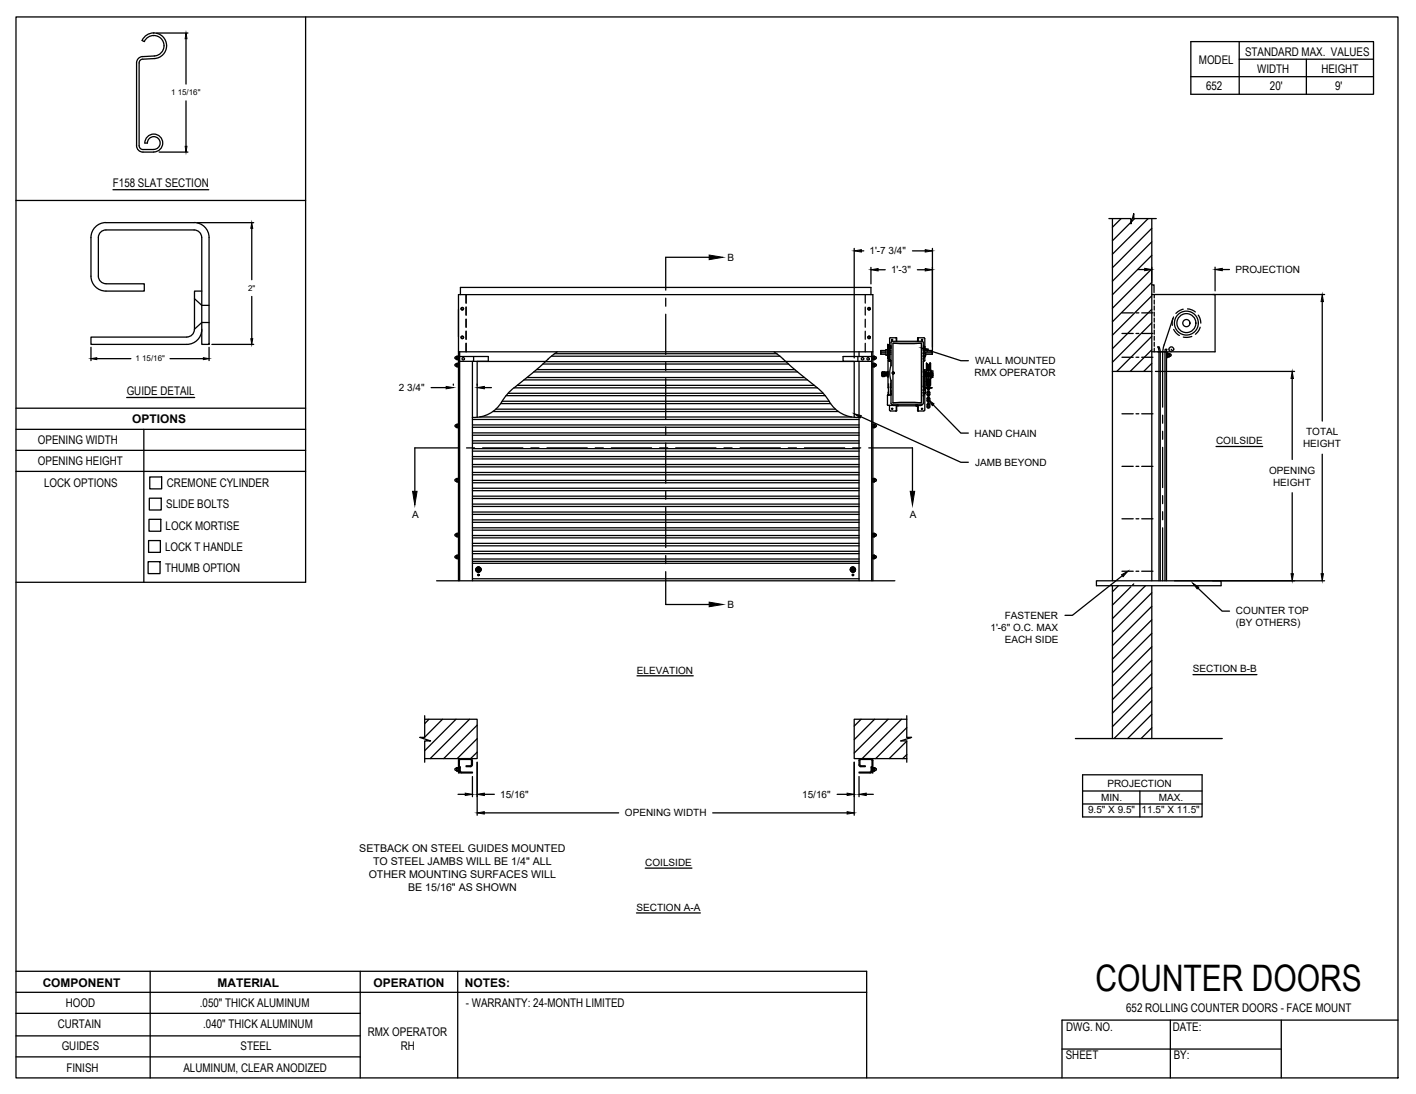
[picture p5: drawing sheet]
<svg xmlns="http://www.w3.org/2000/svg" width="279mm" height="216mm" viewBox="0 0 279 216" stroke-linecap="round" stroke-linejoin="round" font-family="sans-serif">
<!-- layer: ANNOTATIONS -->
<g fill="none" stroke="#000" stroke-width=".25">
<path d="M30.9 6.5h6.2M36.7 7.6v9M36.7 19.9v9M31.4 30h5.7M38.9 43.9h11.2M49.7 45.1v10.1M49.7 58.5v8.3M168.6 49v21.6M170 49.5h.4M171.9 52.8v3.2M173.3 53.2h1.4M180 49.5h2.6"/>
<path d="M181 53.2h1.6M184 49v20.2M224.5 53.2h1.4M227.3 52.7v2.8M239.3 58.1h22.1M239.8 52.7v4.7M241.2 53.2h1.4M260.9 59.5v23.6M17.9 68.5v2.7M19.1 70.8h6.7M33.5 70.8h6.6M41.3 68.5v2.7"/>
<path d="M41.8 68h8.3M85.1 76.5h2.9M89.5 75.8v.2M94.1 75.8v.2M95.6 76.5h1.4M183.1 69.1l6.5 2.1h1.5M184.1 79.9l5.5 5.6h1.5M228 73.3h27.4M255 74.7v16M169.8 82.2l19.8 9h1.5M239.9 88.1h9.3M255 97.2v16"/>
<path d="M260.9 89.6v23.6M221.4 113.6l-9.8 7.8h-1.5M231.8 114.6h29.6M236.4 116.1l4.8 4.5h1.4M125.7 133.4h11.1M235.4 133.1h12.6M90.4 156.8h1.4M93.2 153.2v4M94.1 150.4v10.5M95.6 156.8h1.9M165.2 156.8h2M168.6 150.4v10.5"/>
<path d="M169.5 153.2v4M170.9 156.8h1.4M213.6 152.9h23.6v8.3h-23.6zM213.6 156.1h23.6M213.6 158.7h23.6M224.9 156.1v5.1M95.6 160.4h26.5M127.3 171.3h9.2M140.6 160.4h26.6M125.6 180.2h12.6"/>
</g>
<g fill="#000" stroke="#000" stroke-width=".2">
<path d="M36.7 6.5l.2 1.1h-.4zM36.5 28.9h.4l-.2 1.1zM49.7 43.9l.2 1.2h-.4zM168.6 49.5l1.4-.2v.4zM171.9 53.2l1.4-.2v.5zM182.6 49.3l1.4 .2-1.4 .2zM182.6 53l1.4 .2-1.4 .3zM225.9 53l1.4 .2-1.4 .2zM239.8 53.2l1.4-.2v.4zM260.9 58.1l.2 1.4h-.4zM17.9 70.8l1.2-.2v.4zM40.1 70.6l1.2 .2-1.2 .2z"/>
<path d="M49.5 66.8h.4l-.2 1.2zM88 76.3l1.5 .2-1.5 .2zM94.1 76.5l1.5-.2v.4zM181.8 68.7l1.4 .2-.2 .4zM255 73.3l.2 1.4h-.5zM168.6 81.7l1.3 .3-.2 .5zM183.2 78.9l1.1 .8-.3 .4zM221.3 113.4l1.2-.7-.9 1.1zM235.4 115.1l1.1 .8-.3 .3zM254.7 113.2h.5l-.2 1.4zM260.7 113.2h.4l-.2 1.4zM91.8 156.5l1.4 .3-1.4 .2z"/>
<path d="M94.1 156.8l1.5-.3v.5zM167.2 156.5l1.4 .3-1.4 .2zM169.5 156.8l1.4-.3v.5zM94.1 160.4l1.5-.2v.5zM167.2 160.2l1.4 .2-1.4 .3z"/>
</g>
<!-- layer: RMX OPERATOR RH -->
<g fill="none" stroke="#000" stroke-width=".25">
<path d="M90.8 58.1v-1.4h81.1v1.4M92 58.1v1.7M170.7 58.1v1.7M218.8 43.1h4.3v1.1l.6-2v.9h4.5M219.5 43.1v71.5M221.2 43.1l-1.7 1.8M223.1 43.9l-3.6 3.6M223.9 43.1l-.7 .7M226.5 43.1l-7 7.1M227.3 58.1h12.5v11.3h-12.5M227.3 56.2h.4v1.5M227.3 45.1l-7.8 7.7"/>
<path d="M227.3 47.7l-7.8 7.8M227.3 50.4l-7.8 7.8M227.3 53.1l-7.8 7.7M227.3 43.1v71.5M227.3 55.7l-7.8 7.8M227.3 58.4l-7.8 7.7M227.8 58.1v.7M227.8 59.2v.8M89.8 71.9v.2l.3 .2v-.5l-.2 .1M90.1 70.4l-.4 .2 .3 .3M90.1 70.4v.5h-.1M90.2 70.4v.4"/>
<path d="M90.2 71.9v.3M90.2 70.5h.2M90.2 71.9h.2M90.2 72.2h.2M90.4 71.7v.2M90.4 70.4v-.1h-.2v.2M90.4 72.2v.2h-.2v-.2M90.4 70.4l.1 .5h-.4l.1-.1h.2M90.4 71.9v.3M90.4 71.7h-.2v.2M90.5 69.4h81.7v-11.3h-81.7v56.5M90.7 70.4h5.7v.9"/>
<path d="M90.7 71.3h17M90.7 69.4v45.2M92 60.6v1.6M92 63v1.6M92 65.4v1.6M92 67.8v1.6M93.2 71.3v43.3M93.5 70.4v.9M94.1 71.3v11.1M98.8 79.7h65.1M99.1 79.2h64.5M99.9 78.1h62.9"/>
<path d="M100.3 77.6h62.1M101.5 76.5h59.8M101.5 76.5l-1.8 1.7a7.3 7.3 0 0 1-5 4.1l-1.5 .1M102 76.1h58.7M103.4 75h55.9M104 74.5h54.7M105.3 73.4h52.1M105.9 72.9h50.9M107.1 71.8h48.5M107.6 71.4h47.5M108.1 70.9l-1.5 1.4-5.1 4.2M108.8 70.3h45.1"/>
<path d="M109.4 69.8h43.9M109.9 69.4l-1.8 1.5M152.7 69.4l1.5 1.2a68.7 68.7 0 0 0 7 5.9M155 71.3h13.6v11.1M161.2 76.5l1.8 1.7a7.3 7.3 0 0 0 4.9 4.1l1.6 .1M169.3 70.4v.9M169.5 69.4v1M169.5 71.3v43.3M170.7 60.6v1.6M170.7 63v1.6M170.7 65.4v1.6M170.7 67.8v1.6"/>
<path d="M172 70.4h-5.7v.9h5.7M172 69.4v45.2M172.2 69.4v45.2M172.3 72.2v.2h.3M172.3 70.5h.2M172.3 71.7h.2M172.3 71.9h.2M172.3 72.2h.2M172.3 70.8h.2M172.3 71.7v.2M172.3 71.9v.3M172.3 70.4l-.1 .5 .4 .1"/>
<path d="M172.5 71.7v.7M172.5 70.3v.5M172.5 70.8v.2M172.5 70.3h-.2v.1M172.6 70.4l.3 .1-.2 .4M172.6 70.4v.5h.1M172.8 71.9l.1 .2-.3 .2v-.5l.2 .1M173.8 69.4h1M173.8 69.6h1M173.8 69.9h1M173.8 69.2h1M173.8 69.2v.7"/>
<path d="M173.8 69.2v.2M173.8 69.6v.3M174 74.1h.1M174.1 73.6h.1M174.1 73.6h-.1M174.1 73.6v.5M174.1 73.4h.4v.1M174.1 73.4l.2 .1-.2 .1h.4M174.1 73.4v.4v-.2M174.1 73.9v.4l.1-.1-.1-.1M174.1 74.3h.4M174.1 73.8h.1"/>
<path d="M174.1 73.8v.1M174.1 73.9v.2h.4v.2M174.2 73.4v.1M174.2 74.2v.1M174.2 73.8h-.1M174.2 73.8v.2l-.1-.1M174.2 73.8h.1M174.5 73.6v.5M174.5 73.5v.1M174.6 73.9v.2M174.6 74.1h.1M174.6 73.6h.1"/>
<path d="M174.6 73.5v.7M174.6 73.6h.1l.1 .5M174.6 73.6l.1 .6 .1-.1M174.8 73.6h.1M174.8 73.6v.5h.1M174.8 73.6l.1-.1v.6M174.8 74.1h.1M174.8 69v1.1h.4M174.9 69h.4M174.9 73.6l.1-.1v.6M174.9 73.6h.1M174.9 73.6l.1 .6 .1-.1"/>
<path d="M174.9 74.1h.1M175 73.6h.1M175 73.5l.2 .4h-.1zM175 74.1h.1M175 74.1h.2M175.1 79.9l.1 .1M175.1 78.1v1.8M175.2 73.6h.1M175.2 70.6h.1M175.2 70.5h.1M175.2 70.4h.1M175.2 70.3h.1"/>
<path d="M175.2 70.8h.1M175.2 70.7h.1M175.2 70.2h.1M175.2 70.1h.1M175.2 70h.1M175.2 69.9h.1M175.2 69.8h.1M175.2 69.7h.1M175.2 69.6h.1M175.2 69.5h.1M175.2 69.4h.1M175.2 69.3h.1"/>
<path d="M175.2 69.2h.1M175.2 69.1h.1M175.2 69h.1M175.2 68.9h.1M175.2 68.7h.1M175.2 68.6h.1M175.2 68.5h.1M175.2 68.4h.1M175.2 68.3h.1M175.2 68.2h.1M175.2 68.1h.1M175.2 68.1h.2l-.1 2.7h-.1z"/>
<path d="M175.2 68.8h.1M175.2 80h1M175.2 70.3h.2M175.2 69.5h.2M175.2 68.5h.2M175.2 74.4h.1M175.2 73.4v.9M175.2 73.3h.1M175.2 73.3v1.1M175.2 68.6l.2 .1M175.2 68.1v2.7M175.2 70h.2"/>
<path d="M175.2 69.9h.2M175.2 70.5h.2M175.2 70.1h.2M175.2 70.7h.2M175.2 70.6h.2M175.2 69.4h.2M175.2 69.3h.2M175.2 68.9h.2M175.2 69.1h.2M175.2 68.6h.2M175.2 68.7h.2M175.3 77.9l-.1 .1"/>
<path d="M175.3 71.2h.1M175.3 77.4v.6M175.3 75.7v2.3M175.3 68.1v2.7M175.3 70.1h.1M175.3 69.7h.1M175.3 69.3h.1M175.3 68.6h.1M175.3 68.8h.4M175.3 69.9h.5M175.3 69.2h.5M175.3 68.4h.1"/>
<path d="M175.3 70.6h.1M175.4 71.2h.1M175.4 69.8h.1M175.4 70.2h.1M175.4 70.4h.1M175.4 70.3h.1M175.4 70.8h.1M175.4 70h.1M175.4 69.6h.1M175.4 69.2h.1M175.4 69h.1M175.4 68.9h.1"/>
<path d="M175.4 68.5h.1M175.4 68.3h.1M175.4 68.1h.1M175.4 78h.1M175.4 68.4h-.2M175.5 71.2h.1M175.5 80l.1 1 1.2 .1M175.5 68.8v.4M175.5 69.9v1.3M175.6 71.2h.1M175.7 68.8h.1M175.7 68.2h-.5"/>
<path d="M175.7 71.2h.1M175.7 76.5h.1M175.7 68.2v.6M175.7 75.7v2.3M175.7 68.6h.1M175.7 68.4h.1M175.7 77.4h.1M175.8 77.9h.1M175.8 68.3h.1M175.8 68.7h.1M175.8 77.7v.2M175.8 72.1l-.2 1.5 .2 1.5v4.6l.3 .2h5.8"/>
<path d="M175.8 77.2h.1M175.8 77.4h-.1M175.8 71.2h-.6l.1 5.3M175.8 78l-.7 .1M175.8 69.4l-.4 .1M175.8 69.6l-.6 .1M176 79.9l.3 .1h.7v-.1M176.1 73.6l.2-.1 .1 .2h-.3zM176.1 73.6h.3h-.3M176.2 67.7l2.8 .1 2.8-.1M176.2 79.5l2.8-.1 2.8 .1M176.2 73.4v-5.7h5.6v11.8h-5.6"/>
<path d="M176.2 73.8v5.7M176.8 66.6v.1M176.8 66.6l.1 .1M176.8 66.7h-1.2l-.1 1.5M176.8 67.4v-.7l.1 .7M177 80l.2 .1h3.6M177.1 79.9l.1 .1M177.2 79.9v.2M180.8 79.9v.2M180.9 79.9l-.1 .1M181 80l-.2 .1M181.1 67.4v-.7v.7"/>
<path d="M181.2 66.6l-.1 .1M181.2 66.6l-.2 .1M181.2 66.7l1.1-.1 .2 .2M181.9 67.3l.3 .3v2.1M181.9 67.4h-5.9l-.2 .2v4.6M182 79.9l-.4 .1h-.6v-.1v.1M182.1 77.6h.5l-.4 .5M182.1 69.8h.5M182.1 70.3h.5l-.4 .6M182.1 77h.5M182.1 70.2h.5M182.1 76.9h.5"/>
<path d="M182.2 78.1h.1M182.2 76.3h.1M182.2 77.6v2l-.3 .3M182.2 70.9h.1M182.2 69.1h.1M182.2 68.3v.4M182.2 74.3h.1M182.2 73.4h.1M182.2 69.1l.4 .6v.6M182.2 69.8v.4M182.2 70.3v6.6M182.2 77v.5"/>
<path d="M182.2 76.3l.4 .6M182.2 71.3v2.1M182.2 74.4h.3M182.2 68.4h.3M182.2 68.6h.3M182.2 73.6v2.8M182.2 69.2h1.7M182.3 73.4v.1M182.3 73.3h-.1M182.3 73.3h.2M182.3 73.3v1.1M182.3 73.5l-.1 .1"/>
<path d="M182.3 77.4h.1M182.3 70.1l.1 .1M182.3 76.5h.1l.1 .3M182.3 69.9v.2M182.3 77.1v.3M182.4 77l-.1 .1M182.4 69.8h-.1M182.4 69.8h.1M182.5 73v3.4l1.4 .2h-1.3l-.1-.2zM182.5 75.3h.1M182.5 69.4h1.5M182.5 77.7v3.2l-.2 .2h-1.1"/>
<path d="M182.5 68.4v.2M182.5 66.8v1.6M182.5 68.6v.6M182.5 70.5v.7M182.5 71.2l-.3 .1M182.5 77h.1M182.5 73.4l.1 .9M182.5 74.3h.1M182.6 77.4h-.1M182.6 70.2h-.1M182.6 74.3h.1M182.6 69.8h.1"/>
<path d="M182.6 76.9v.7M182.6 73.7v.3M182.6 74.2h.2M182.6 73.5h.2M182.6 69.9h1.3M182.6 77.4l-.5 .1M182.8 73.5h.1M182.8 73.5v.7M182.8 74.2h.1M182.8 71.7l.1 4.2M182.8 71.7l.2 .2 .1 .3M182.8 71.7h.1"/>
<path d="M182.9 75.9h.1M182.9 79l.2 .3M182.9 75v.4l.2 .2-.2 .3M182.9 76.6l.2 .3M182.9 76.2v.3M183.1 76.6v.1M183.1 75v.5M183.1 76.2v.3M183.1 79v.1M183.1 77.2l-.1 .1-.1 .5 .2 .3M183.1 76l-.2 .2M183.1 74.7l-.2 .3"/>
<path d="M183.1 73.5l-.2 .3 .1 .5 .1 .1M183.1 72.3l-.2 .2 .1 .6 .1 .1M183.1 78.4l-.2 .3v.4M183.1 79.6l-.2 .3v.4M183.1 75.4h.1M183.1 75.5h.1M183.1 73h.2M183.1 72.5h.2M183.1 78.6h.2M183.1 77.9h.2M183.1 77.9v-.5h.2v.5M183.1 76.1v.1"/>
<path d="M183.1 74.9v.1M183.1 74.2v-.5h.2v.5M183.1 72.4v.6M183.1 78.6v.5M183.1 79.8v.5M183.1 72.3h.1M183.1 77.4l.1-.8 .1 .8M183.1 72.5l.1-.5 .1 .5M183.1 73v.7M183.1 77.9v.8M183.1 75.4h.2l-.1 .9zM183.1 74.1l.2 .1-.1 .8z"/>
<path d="M183.1 79l.2 .1-.1 .8zM183.2 75.3h.1M183.2 72.6v.3M183.2 73.8v.3M183.2 75v.3M183.3 76.1v.1M183.3 74.9v.1M183.3 72.4v.6M183.3 78.6v.5M183.3 79.8v.5M183.3 77.2a.61 .61 0 0 1 .1 .8l-.1 .1M183.3 76l.2 .2"/>
<path d="M183.3 74.7l.2 .3M183.3 73.5l.2 .3v.3l-.2 .3M183.3 72.3l.2 .2v.4l-.2 .3M183.3 78.4l.2 .3v.4M183.3 79.6l.2 .3v.4M183.3 72.3h.1M183.3 73v.7M183.3 77.9v.8M183.3 75.4h.1M183.3 75.5h.1M183.3 79v.1M183.3 76.6v.1"/>
<path d="M183.3 75v.5M183.3 76.2v.3M183.5 71.8h.1M183.5 76.6l-.2 .3M183.5 75v.4l-.2 .2M183.5 76.2v.3M183.5 79l-.2 .3M183.6 71.7v4.3l-.2-.1-.1-.3M183.6 71.7l-.2 .1-.1 .4M183.6 71.7h.1M183.6 73v1.6M183.7 73.6l.1 .4"/>
<path d="M183.7 73.6h.1M183.7 74.3h.4M183.7 73.4h.4M183.7 74.5h.4M183.7 74.1h.1M183.7 73.2h.4M183.7 73.6l.1 .5M183.7 73.5l.1 .5M183.7 73.5v.1M183.8 73.5h.1M183.8 74l-.1 .1M183.8 73.5l.1 .7z"/>
<path d="M183.9 74.1h.3M183.9 73.6h.3M183.9 73.8l.2 .1-.2-.1M183.9 69.4v-.2v.7M183.9 73.8h.1M183.9 69.6v.3M183.9 73.8l.1 .1-.1-.1M184 69.6l-1.9 .1M219.5 73.3h7.8M221.4 70.5h2.2M221.4 65.8h2.2M221.4 61.7h2.2"/>
<path d="M224.2 70.5h.5M224.2 65.8h.5M224.2 61.7h.5M225.3 70.5h2.2M225.3 65.8h2.2M225.3 61.7h2.2M227.3 61l-7.8 7.8M227.3 63.7l-7.8 7.8M227.3 66.4l-6.9 6.9M227.3 69l-4.3 4.3M227.3 71.7l-1.6 1.6M227.8 60.4v.8"/>
<path d="M227.8 61.6v.8M227.8 62.8v.8M227.8 64v.8M227.8 65.2v.8M227.8 66.4v.7M227.8 67.5v.8M227.8 68.7v.7M228.9 69.4v-.2a.61 .61 0 0 0-.5-.7l.3 .9v45.2M228.9 69.4h1.3v45.2M228.9 69.4v45.2M230.2 69.4v-.5h-.3v45.7M230.2 69.6h.2v1h-.2"/>
<path d="M230.4 70.2v.2M230.4 69.9h.3v.3M230.4 70.3h.3M230.4 69.9v.3M230.7 69.7v.2M230.7 70.3v.1h-.3M230.7 69.7h-.3v.2M230.7 69.8h.2M230.8 69.8v.5h.1M230.9 69.9h.1M231 69.9l.1 .3-.2 .1M231.1 68.9l.3 .3 .1-.1a.47 .47 0 0 0-.3-.6 .47 .47 0 0 0-.6 .4 .47 .47 0 0 0 .5 .5"/>
<path d="M231.4 62.9l-1.9 6.2-.1 11.2M231.6 62.5l-.3 1v.7M231.6 65l.5 .7 .6 .5M233.5 61l-.7 .3-.8 .5M234.3 61l.9 .2 .7 .4M235.2 66.4l-1 .2-.7-.1M236.4 62.2l.4 .6 .1 1M236.8 64.6l-.2 .6-.7 .8M90.1 94.5l-.4 .3 .4 .2M90.1 83.8l-.3 .2 .2 .3M90.1 83.8v.5h-.1M90.1 94.5v.5"/>
<path d="M90.2 94.9l-.1-.5h.3l.1 .7h-.4l.1-.2 .2 .1M90.2 94.6h.2M90.2 83.9v.3M90.2 83.9l-.1-.2h.4l-.1 .7M90.2 83.9h.2M90.4 84.2l-.3 .1 .3 .1M93.2 98.4h76.3M93.2 97.9h76.3M93.2 99.5h76.3M93.2 99.9h76.3M93.2 95.3h76.3M93.2 94.8h76.3"/>
<path d="M93.2 96.4h76.3M93.2 96.8h76.3M93.2 92.1h76.3M93.2 91.7h76.3M93.2 93.2h76.3M93.2 93.7h76.3M93.2 89h76.3M93.2 88.5h76.3M93.2 90.1h76.3M93.2 90.6h76.3M93.2 87.5h76.3M93.2 87h76.3"/>
<path d="M93.2 84.3h76.3M93.2 83.9h76.3M93.2 85.4h76.3M93.2 85.9h76.3M93.2 82.8h76.3M94.7 82.3h73.3M97.3 81.2h68.1M97.9 80.8h66.9M172.3 94.6h.2M172.3 95h.2M172.3 83.9v.3M172.3 84.2v.2h.3l-.1-.2h-.2"/>
<path d="M172.3 83.7h.3v.1l-.3 .1zM172.5 94.4v.5M172.5 94.9v.2M172.5 94.4l-.3 .1v.5l.4 .1M172.5 83.9v.3M172.6 83.8h.1M172.6 94.5l.3 .3-.3 .2M172.6 83.8v.5h.1M172.6 94.5v.5M172.7 83.8l.3 .2-.3 .3M176.8 81.1h.1M176.8 80v1.1l.1-1.1"/>
<path d="M176.9 81.1h-.1M180.8 80h.1M180.8 80.1h.1M181 81.1h.2M181.1 80.2v.9v-.9M181.1 80v.5M181.1 81.1h.1M182.9 80.3l.3 .3 .3-.3M183.1 80.3l.1 .1 .1-.1M221.4 92h2.2M221.4 81.7h2.2M224.2 92h.5"/>
<path d="M224.2 81.7h.5M225.3 92h2.2M225.3 81.7h2.2M229.4 81.9v1.6M229.4 85.1v1.6M229.4 88.3v7.9M229.4 97.8v1.6M86.1 114.6h90.5M89.8 105.4v.3l.3 .2v-.6l-.2 .2M90 109.7l-.2 .1v.2l.3 .2M90 109.7l.1-.1v.6M90.2 105.4v.4"/>
<path d="M90.2 109.7h.2v.4h-.2zM90.2 110.1v.1M90.2 105.2v.2M90.2 110.3h.2M90.2 105.2h.2M90.2 105.4h.2M90.2 105.8h.2M90.4 105.3v.1M90.4 109.7v-.1l-.2-.1v.2M90.4 105.8v.2h-.2v-.2M90.4 110.1v.2M90.4 105.4v.4"/>
<path d="M93.2 109.3h76.3M93.2 108.8h76.3M93.2 101.5h76.3M93.2 101h76.3M93.2 104.6h76.3M93.2 104.2h76.3M93.2 102.6h76.3M93.2 103.1h76.3M93.2 107.7h76.3M93.2 107.2h76.3M93.2 105.7h76.3M93.2 106.2h76.3"/>
<path d="M93.2 110.3h76.3M93.2 110.8h76.3M93.2 111.2h76.3M93.2 114.2h76.3M94.2 112.4l-.2 .3M94.2 111.9l-.3 .3M94.3 112.5l-.3 .2M94.3 112.5l-.3 .3M94.3 111.9l-.4 .5M94.3 112.6l-.2 .2M94.4 112.6l-.3 .3 .8-.7-.6 .7M94.4 111.9l-.5 .5"/>
<path d="M94.5 111.9l-.6 .6M94.6 111.9l-.7 .7M94.6 112l-.7 .6M94.7 112l-.3 .2M94.7 112l-.2 .3M94.8 112.1l-.3 .2M94.8 112.1l-.2 .3M94.9 112.6l-.3 .3M94.9 112.3l-.6 .6M94.9 112.4l-.5 .5M94.9 112.5l-.4 .4M167.8 112.4l.5 .5"/>
<path d="M167.8 112.3l.6 .6M167.8 112.5l.4 .4M167.8 112.6l.3 .3M167.9 112.1l.2 .3M168 112l.2 .3M168 112l.3 .2M168.1 112l.7 .6M168.1 111.9l.7 .7M168.2 112.3l-.3-.2 .2 .3M168.2 111.9l.6 .6M168.3 111.9l.5 .5M168.3 112.6l.3 .3"/>
<path d="M168.4 111.9l.4 .5M168.4 112.6l.2 .2M168.4 112.5l.3 .3M168.4 112.5l.3 .2M168.5 112.4l.2 .3M168.5 111.9l.3 .3M168.5 112.9l-.7-.7 .6 .7M172.3 110.1v.2M172.3 105.8v.2h.3M172.3 110.3h.3M172.3 105.2h.2M172.3 105.4h.2"/>
<path d="M172.3 105.8h.2M172.3 105.3v.1M172.3 105.4v.4M172.5 109.5v.2M172.5 105.2v.7M172.5 110.1v.1M172.5 109.7v.4M172.5 109.6h-.2v.1M172.5 109.7h-.2l-.1 .2 .1 .2h.2M172.7 109.7l-.1-.1v.6M172.7 109.7l.2 .3-.3 .2M172.8 105.4l.1 .3-.3 .2v-.6l.2 .2"/>
<path d="M216.3 114.6h24.6v1h-24.6zM219.5 115.6v30.2M220.7 115.6l-1.2 1.2M221.4 112.7h2.2M221.4 102.4h2.2M223.1 115.8l-3.6 3.6M223.7 115.2l-.2 .3M224.2 112.7h.5M224.2 102.4h.5M225.3 112.7h2.2M225.3 102.4h2.2M226 115.6l-6.5 6.5"/>
<path d="M227.3 115.6v30.2M227.3 117l-7.8 7.8M227.3 119.7l-7.8 7.7M229.4 101v1.6M229.4 104.2v10.4M227.3 122.3l-7.8 7.8M227.3 125l-7.8 7.8M227.3 127.6l-7.8 7.8M227.3 130.3l-7.8 7.8M227.3 133l-7.8 7.7M227.3 135.6l-7.8 7.8M227.3 138.3l-7.5 7.5"/>
<path d="M83.7 145.5l-.2 .3M83.8 141.9h10.3v7.8h-10.3M83.8 141.2v4.3h-1l2.2 .7h-1.2v4.2M84.6 141.9l-.8 .9M87.3 141.9l-3.5 3.6M90 141.9l-6.2 6.2M90.1 151.6l-.4 .2 .3 .3M90.1 151.6v.5h-.1M90.2 151.6v.4M90.2 151.6l-.1-.1h.3l.1 .6h-.4l.1-.1h.2M90.5 152l.3 .2M90.5 151.6v.5"/>
<path d="M90.8 152.2v-.9h-.2l.1 1.1 .3 .1M90.8 151.5l-.2 .1-.4 .1M90.8 152.2l.2 .2M91 152.4h2.2v.1h-2.2M92.6 141.9l-7.7 7.8M92.8 149.7l.4 .4M92.9 149.7h-2.1l-.3 .2v2.6h.1l.1-2.6h2.2l.1 .2v1h-1v.2h.9l.3-.3M93.2 150.1v.9M94.1 143.1l-6.6 6.6M94.1 145.8l-3.9 3.9M94.1 148.4l-1.2 1.3M169.5 152.4h2.2l.2-.2v-.9h.2v.9l-.2 .3h-2.4z"/>
<path d="M169.7 150.1v.9M169.9 141.9l-1.3 1.4M171.9 149.7l.3 .4v2.4h-.1v-2.4l-.2-.2M171.9 149.9h-2.1l-.1 .2M171.9 149.7l-2.2 .1-.2 .3v1l.3 .2h.9v-.2h-.9l-.1-.1M171.9 151.5l.2 .1 .4 .1M172.2 151.6v.5M172.5 151.5v.5M172.5 152v.2M172.5 151.5h-.3v.6l.4 .1M172.5 152h-.4l-.2 .2M172.6 141.9l-4 4.1"/>
<path d="M172.6 151.6l.3 .1-.2 .4M172.6 151.6v.5h.1M175.2 141.9l-6.6 6.7M177.9 141.9l-7.8 7.8M178.9 141.9h-10.3v7.8h10.3M178.9 141.2v4.3h1l-2.2 .7h1.2v4.2M178.9 143.6l-6.1 6.1M178.9 146.3l-3.4 3.4M178.9 148.9l-.8 .8M179.6 145.5l-.1 .1M212.2 145.8h29M227.3 141l-4.8 4.8"/>
<path d="M227.3 143.6l-2.2 2.2"/>
<circle cx="91.2" cy="66.6" r=".24"/>
<circle cx="91.2" cy="60.9" r=".24"/>
<circle cx="91.4" cy="70.8" r=".24"/>
<circle cx="170.2" cy="70.8" r=".24"/>
<circle cx="171.3" cy="70.8" r=".24"/>
<circle cx="171.5" cy="66.6" r=".24"/>
<circle cx="171.5" cy="60.9" r=".24"/>
<circle cx="176" cy="67.1" r=".12"/>
<circle cx="176.2" cy="73.6" r=".16"/>
<circle cx="176.2" cy="73.6" r=".22"/>
<circle cx="181.9" cy="67.1" r=".12"/>
<circle cx="184" cy="73.8" r=".1"/>
<circle cx="234.1" cy="63.8" r="1.87"/>
<circle cx="234.1" cy="63.8" r="2.36"/>
<circle cx="234.1" cy="63.8" r=".71"/>
<circle cx="176" cy="80.7" r=".12"/>
<circle cx="181.9" cy="80.7" r=".12"/>
<circle cx="94.4" cy="112.4" r=".52"/>
<circle cx="94.4" cy="113.5" r=".16"/>
<circle cx="94.4" cy="112.4" r=".16"/>
<circle cx="168.3" cy="112.4" r=".52"/>
<circle cx="168.3" cy="113.5" r=".16"/>
<circle cx="168.3" cy="112.4" r=".16"/>
</g>
<!-- layer: SECTION CUTS -->
<g fill="none" stroke="#000" stroke-width=".25">
<path d="M131.4 58.8v1.6M139.9 50.8h-8.5v6.5M131.4 62v8M131.4 71.5v1.6M131.4 74.7v8M90.5 88.4h-8.6v8.6M92.1 88.4h1.5M95.2 88.4h8M104.8 88.4h1.5M107.9 88.4h8M117.5 88.4h1.5M120.6 88.4h8"/>
<path d="M130.2 88.4h1.5M131.4 84.2v1.6M131.4 87.4v8M131.4 96.9v1.6M133.3 88.4h8M142.9 88.4h1.5M146 88.4h8M155.6 88.4h1.5M158.7 88.4h8M168.3 88.4h1.5M171.4 88.4h8.6v8.6M131.4 100.1v8"/>
<path d="M131.4 109.6v1.6M131.4 112.8v6.5h8.5"/>
</g>
<path d="M139.9 50.3l2.7 .5-2.7 .4zM81.4 97h.9l-.4 2.7zM179.6 97h.9l-.5 2.7zM139.9 118.8l2.7 .5-2.7 .4z" fill="#000" stroke="#000" stroke-width=".2"/>
<!-- layer: RMX OPERATOR RH -->
<path d="M230.4 70.6h.1" fill="none" stroke="#000" stroke-width=".2"/>
<!-- layer: DETAILS -->
<g fill="none" stroke="#000" stroke-width=".25">
<path d="M28 8l.5 .2M28.1 11.2a1.26 1.26 0 0 0-1.2 1.2v16.4a1.26 1.26 0 0 0 1.3 1.2h2.1a1.77 1.77 0 0 0 1.8-1.8 1.77 1.77 0 0 0-1.8-1.7 1.77 1.77 0 0 0-1.7 1.7h.5a1.27 1.27 0 0 1 1.3-1.2 1.27 1.27 0 0 1 1.2 1.2 1.27 1.27 0 0 1-1.2 1.3h-2.2a.75 .75 0 0 1-.7-.7v-16.4a.75 .75 0 0 1 .7-.7M30.3 6.5a2.51 2.51 0 0 0-2.3 1.5M30.3 7a2.02 2.02 0 0 0-1.8 1.2M30.3 6.5h.1M30.3 7h.1M30.3 7a2.02 2.02 0 0 1 2.1 2 2.02 2.02 0 0 1-2 2l-2.3 .2M30.3 6.5a2.53 2.53 0 0 1 2.6 2.5 2.53 2.53 0 0 1-2.4 2.6l-2.3 .1M20.9 43.9a2.95 2.95 0 0 0-3 3v7.6a2.95 2.95 0 0 0 3 2.9h7.6v-1.4h-7.6a1.49 1.49 0 0 1-1.5-1.5v-7.6a1.49 1.49 0 0 1 1.5-1.5h17.4M20.9 43.9h17.4M38.3 43.9a2.95 2.95 0 0 1 3 3v21.1h-1.5v-21.1a1.54 1.54 0 0 0-1.5-1.5M38.4 58.9l1.4 1.4h1.5"/>
<path d="M39.8 57.4h-1.4v7.6a1.54 1.54 0 0 1-1.5 1.5M39.8 65a2.95 2.95 0 0 1-2.9 3h-19v-1.5h19M41.3 63.6h-1.5l-1.4 1.4"/>
</g>
<path d="M41.3 68h.1" fill="none" stroke="#000" stroke-width=".2"/>
<!-- layer: TITLE BLOCK -->
<g fill="none" stroke="#000" stroke-width=".25">
<path d="M3.2 3.3h272.6v209.4h-272.6zM60.3 3.3v111.6h-57.1M235 8.2h36v10.4h-36zM235 15.1h36M244.5 11.7h26.5M244.5 8.2v10.4M3.2 39.6h57.1M22.3 37.4h18.9M25 78.4h13.4M3.2 88.9h57.1M3.2 93h57.1M3.2 84.7h57.1"/>
<path d="M3.2 80.6h57.1M28.4 84.7v30.2M29.5 98.3h2.3v2.3h-2.3zM29.5 94.1h2.4v2.4h-2.4zM29.2 110.8h2.4v2.4h-2.4zM29.3 106.7h2.3v2.3h-2.3zM29.4 102.5h2.3v2.3h-2.3zM3.2 200h67.9M3.2 195.8h167.8M3.2 191.7h167.8v21M29.6 191.7v21M71.1 191.7v21"/>
<path d="M90.3 191.7v21M3.2 208.6h67.9M3.2 204.4h67.9M209.6 207h43.2M230.9 201.3v11.4M252.8 201.3v11.4M275.8 201.3h-66.2v11.4"/>
</g>
<!-- layer: 0 -->
<path d="M257.8 11.7v6.9" fill="none" stroke="#000" stroke-width=".25"/>
<text font-size="7.2" x="216.2" y="195.5">COUNTER DOORS</text>
<g font-size="2.4">
<text x="245.7" y="11.1">STANDARD MAX. VALUES</text>
<text x="236.6" y="12.7">MODEL</text>
<text x="238" y="17.8">652</text>
<text x="248.1" y="14.4">WIDTH</text>
<text x="250.6" y="17.8">20'</text>
<text x="260.7" y="14.4">HEIGHT</text>
<text x="263.4" y="17.8">9'</text>
<text x="22.3" y="36.9">F158 SLAT SECTION</text>
<text x="25" y="78">GUIDE DETAIL</text>
<text x="26.1" y="83.4">OPTIONS</text>
<text x="7.5" y="87.7">OPENING WIDTH</text>
<text x="7.5" y="91.8">OPENING HEIGHT</text>
<text x="8.7" y="96.2">LOCK OPTIONS</text>
<text x="32.8" y="100.4">SLIDE BOLTS</text>
<text x="32.9" y="96.2">CREMONE CYLINDER</text>
<text x="32.7" y="104.5">LOCK MORTISE</text>
<text x="32.6" y="108.7">LOCK T HANDLE</text>
<text x="32.6" y="112.9">THUMB OPTION</text>
<text x="8.4" y="194.7">COMPONENT</text>
<text x="42.9" y="194.7">MATERIAL</text>
<text x="73.7" y="194.7">OPERATION</text>
<text x="91.7" y="194.7">NOTES:</text>
<text x="11.4" y="202.8">CURTAIN</text>
<text x="13" y="198.8">HOOD</text>
<text x="39.4" y="198.6">.050&quot; THICK ALUMINUM</text>
<text x="40.1" y="202.9">.040&quot; THICK ALUMINUM</text>
<text x="91.9" y="198.6">- WARRANTY: 24-MONTH LIMITED</text>
<text x="210.4" y="203.6">DWG. NO.</text>
<text x="222.2" y="199.8">652 ROLLING COUNTER DOORS - FACE MOUNT</text>
<text x="231.4" y="203.4">DATE:</text>
<text x="12.2" y="207.3">GUIDES</text>
<text x="47.5" y="207.2">STEEL</text>
<text x="72.6" y="204.5">RMX OPERATOR</text>
<text x="79.1" y="207.3">RH</text>
<text x="210.3" y="209.1">SHEET</text>
<text x="231.6" y="209">BY:</text>
<text x="13.1" y="211.5">FINISH</text>
<text x="36.2" y="211.6">ALUMINUM, CLEAR ANODIZED</text>
</g>
<g font-size="2.1">
<text x="70.9" y="168.1">SETBACK ON STEEL GUIDES MOUNTED</text>
<text x="72.7" y="173.2">OTHER MOUNTING SURFACES WILL</text>
<text x="73.6" y="170.7">TO STEEL JAMBS WILL BE 1/4&quot; ALL</text>
<text x="80.5" y="175.8">BE 15/16&quot; AS SHOWN</text>
</g>
<g font-size="2">
<text x="143.5" y="51.6">B</text>
<text x="171.6" y="50.2">1'-7 3/4&quot;</text>
<text x="175.8" y="53.9">1'-3&quot;</text>
<text x="243.8" y="53.9">PROJECTION</text>
<text x="192.4" y="71.9">WALL MOUNTED</text>
<text x="78.7" y="77.2">2 3/4&quot;</text>
<text x="192.3" y="74.3">RMX OPERATOR</text>
<text x="192.3" y="86.2">HAND CHAIN</text>
<text x="239.9" y="87.7">COILSIDE</text>
<text x="257.1" y="88.3">HEIGHT</text>
<text x="257.7" y="85.9">TOTAL</text>
<text x="192.4" y="91.9">JAMB BEYOND</text>
<text x="250.4" y="93.5">OPENING</text>
<text x="251.2" y="95.8">HEIGHT</text>
<text x="81.3" y="102.3">A</text>
<text x="179.5" y="102.3">A</text>
<text x="143.5" y="120.1">B</text>
<text x="195.4" y="124.5">1'-6&quot; O.C. MAX</text>
<text x="198.3" y="122.2">FASTENER</text>
<text x="243.9" y="123.5">(BY OTHERS)</text>
<text x="243.9" y="121.1">COUNTER TOP</text>
<text x="198.2" y="126.9">EACH SIDE</text>
<text x="125.7" y="133">ELEVATION</text>
<text x="235.4" y="132.7">SECTION B-B</text>
<text x="218.5" y="155.2">PROJECTION</text>
<text x="98.7" y="157.5">15/16&quot;</text>
<text x="123.3" y="161.1">OPENING WIDTH</text>
<text x="158.3" y="157.5">15/16&quot;</text>
<text x="214.7" y="160.5">9.5&quot; X 9.5&quot;</text>
<text x="217.3" y="158.1">MIN.</text>
<text x="225.3" y="160.5">11.5&quot; X 11.5&quot;</text>
<text x="228.7" y="158.1">MAX.</text>
<text x="127.3" y="170.9">COILSIDE</text>
<text x="125.6" y="179.7">SECTION A-A</text>
</g>
<g font-size="1.6">
<text x="33.8" y="18.8">1 15/16&quot;</text>
<text x="49" y="57.4">2&quot;</text>
<text x="26.7" y="71.3">1 15/16&quot;</text>
</g>
</svg>
